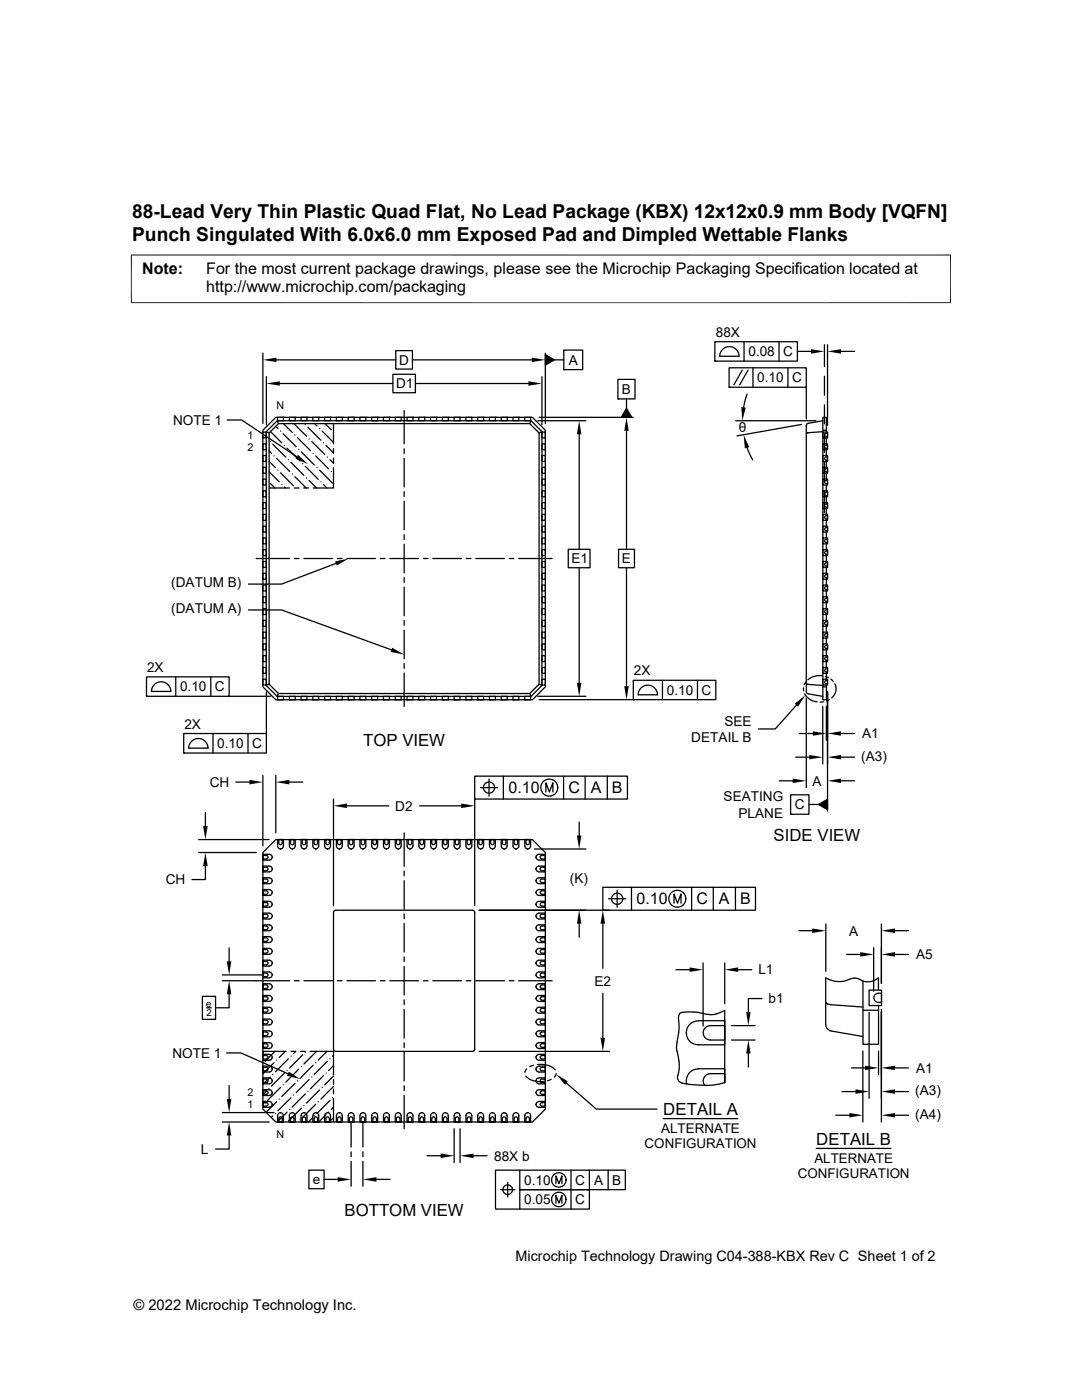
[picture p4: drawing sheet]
<svg xmlns="http://www.w3.org/2000/svg" width="216mm" height="279mm" viewBox="0 0 216 279" stroke-linecap="round" stroke-linejoin="round" font-family="sans-serif">
<g fill="none" stroke="#000" stroke-width=".25">
<path d="M52.5 70.5v14M53.1 75.2v9.6M55.2 71.8h23.8M55.8 76.5h22.6M78.4 74.7h4.5v3.7h-4.5zM79 70h3.3v3.7h-3.3zM82.3 71.8h23.8M82.9 76.5h22.5M108.1 75.2v9.6M108.8 70.8l1.8 1-1.8 1.1zM108.8 70.5v14M110.6 71.8h1.9"/>
<path d="M112.5 69.9h3.8v3.9h-3.8zM112.5 73.8h.1M123.3 75.7h3.4v3.9h-3.4zM123.3 79.6h.1M125 79.6v1.9M142.6 68.2h16.5v3.9h-16.5zM142.6 72.1h.1M145.5 73.4h15.4v3.9h-15.4zM145.5 77.3h.1M147.5 71.1a1.93 1.93 0 0 0-2-1.9 1.93 1.93 0 0 0-1.9 1.9h3.9M148.1 73.9l-1.6 2.9M148.5 68.2v3.9"/>
<path d="M149.1 78.7l-.7 2.6M149.3 73.9l-1.7 2.9M150.2 73.4v3.9M155.4 68.2v3.9M157.2 73.4v3.9M159.1 70.1h2.7M160.9 77.3v6.3M164.5 68.8v4.4M164.5 75.1v3.8M165.1 68.8v16.1M167.8 70.1h2.7M45.3 83.8h2.9l11 7.3"/>
<path d="M52.5 86.2h.6v1.2h-.6zM52.5 88.6h.6v1.1h-.6zM52.5 90.9h.6v1.2h-.6zM52.5 93.3h.6v1.1h-.6zM52.5 95.6h.6v1.2h-.6zM52.5 98h.6v1.1h-.6zM53.1 86.1l2.2-2.1h50.7l2.1 2.1v50.7l-2.1 2.2h-50.7l-2.2-2.2zM53.1 86.1l.6 .3M53.7 97.4h4M53.7 90l.5 .5M53.7 94.1l2 2.1M53.7 92.1l1.2 1.2"/>
<path d="M53.9 88.1h.1M53.9 96.4l1 1M54 86.1l2.2 2.3M54.4 88.6l2.6 2.6M54.7 91h.1M55 85.1l.5 .4M55 83.3h51.2l2.6 2.6v51.2l-2.6 2.6h-51.2l-2.5-2.6v-51.2zM55.2 91.5l2.6 2.6M55.3 84l.3 .5M55.4 83.3h1.2v.7h-1.2zM55.5 93.8h.1M56 86h.1"/>
<path d="M56 94.4l2.6 2.5M56.2 96.7h.1M56.5 86.6l2.6 2.6M56.6 84.5l1.7 1.8M56.6 83.3h.1M56.7 88.9h.1M56.7 97.2l.2 .2M57.3 89.4l2.6 2.6M57.5 91.8h.1M57.7 83.3h1.2v.7h-1.2zM58.1 92.3l2.5 2.6M58.3 94.6h.1"/>
<path d="M58.6 84.5l2.6 2.6M58.7 97.4h.9M58.8 86.8h.1M58.8 95.1l2.3 2.3M58.9 83.3h.1M59.4 87.3l2.6 2.6M59.6 89.7h.1M60.1 83.3h1.2v.7h-1.2zM60.1 90.2l2.6 2.6M60.4 92.5h.1M60.6 97.4h1M60.9 84.8h.1"/>
<path d="M60.9 93l2.6 2.7M61.2 95.4h.1M61.3 83.3h.1M61.4 85.3l2.6 2.6M61.7 87.6h.1M61.7 95.9l1.5 1.5M62.2 88.1l2.6 2.6M62.4 83.3h1.2v.7h-1.2zM62.5 90.5h.1M62.8 84.5l.4 .5M63 91l2.6 2.6M63.2 93.3h.1"/>
<path d="M63.6 83.3h.1M63.8 85.5h.1M63.8 93.8l2.6 2.6M64 96.2h.1M64.3 86l2.2 2.3M64.5 88.4h.1M64.5 96.7l.7 .7M64.8 83.3h1.2v.7h-1.2zM64.9 84.5l1.2 1.3M65.1 88.9l1.4 1.5M65.3 91.2h.1M65.8 91.8l.7 .7"/>
<path d="M66 83.3h.1M66.1 94.1h.1M66.5 93.3v4.1h-4M66.5 84.5v4.1M66.5 89.5v1M66.5 91.4v1M67.1 83.3h1.2v.7h-1.2zM68.3 83.3h.1M69.5 83.3h1.2v.7h-1.2zM70.7 83.3h.1M71.8 83.3h1.2v.7h-1.2zM73 83.3h.1"/>
<path d="M74.2 83.3h1.2v.7h-1.2zM75.4 83.3h.1M76.5 83.3h1.2v.7h-1.2zM77.7 83.3h.1M78.9 83.3h1.2v.7h-1.2zM80.1 83.3h.1M80.6 81.9v6.7M80.6 89.6v.9M80.6 91.5v5.7M80.6 98.1v1M81.2 83.3h1.2v.7h-1.2zM82.4 83.3h.1"/>
<path d="M83.6 83.3h1.2v.7h-1.2zM84.8 83.3h.1M85.9 83.3h1.2v.7h-1.2zM87.1 83.3h.1M88.3 83.3h1.2v.7h-1.2zM89.5 83.3h.1M90.6 83.3h1.2v.7h-1.2zM91.8 83.3h.1M93 83.3h1.1v.7h-1.1zM94.1 83.3h.1M95.3 83.3h1.2v.7h-1.2zM96.5 83.3h.1"/>
<path d="M97.7 83.3h1.1v.7h-1.1zM98.8 83.3h.1M100 83.3h1.2v.7h-1.2zM101.2 83.3h.1M102.4 83.3h1.1v.7h-1.1zM103.5 83.3h.1M104.7 83.3h1.2v.7h-1.2zM105.9 83.3h.1M106 84l-.3 .5M107.3 84h9.6M107.6 83.3h18.8M108.1 86.1l-.5 .3"/>
<path d="M108.1 98h.7v1.1h-.7zM108.1 95.6h.7v1.2h-.7zM108.1 93.3h.7v1.1h-.7zM108.1 90.9h.7v1.2h-.7zM108.1 88.6h.7v1.1h-.7zM108.1 86.2h.7v1.2h-.7zM115.6 86.7v22.9M125 81.5l1 1.8h-2zM125 86v23.6M146.8 84h16M149.1 89.4l1.1 2.4M159.9 84.7l-12.9 2.3"/>
<path d="M161.2 86.4l-.3 .2M161.3 86.4h-.1M164.2 84l-2.9 .5-.3 .1-.1 .3v53.1l.1 .3 .3 .2 2.9 .5M164.2 85.9h.7M164.2 98h.9v1.1h-.9zM164.2 95.6h.9v1.2h-.9zM164.2 93.3h.9v1.1h-.9zM164.2 90.9h.9v1.2h-.9zM164.2 88.6h.9v1.1h-.9zM164.2 86.2h.9v1.2h-.9zM164.2 86.1l-2.9 .3M164.5 80.8v3.8"/>
<path d="M164.5 86.5v3.8M164.5 92.2v3.8M164.5 97.9v4.4M164.7 88.9l.4-.1v.7h-.2a.35 .35 0 0 1-.3-.2 .35 .35 0 0 1 .1-.4zM164.7 86.5h.4v.7h-.2a.35 .35 0 0 1-.3-.3 .35 .35 0 0 1 .1-.4zM164.9 86.2v-2.9h-.7v56.4h.7v-3M164.9 87.4v1.2M164.9 89.7v1.2M164.9 92.1v1.2M164.9 94.4v1.2M164.9 96.8v1.2M164.9 99.1v1.2"/>
<path d="M164.9 98.2h.2v.7h-.2M164.9 98.2a.34 .34 0 0 0-.4 .4 .34 .34 0 0 0 .4 .3M164.9 96.5a.34 .34 0 0 1-.4-.3 .34 .34 0 0 1 .4-.3h.2v.7h-.2M164.9 94.2a.34 .34 0 0 1-.4-.3 .34 .34 0 0 1 .4-.4h.2v.7h-.2M164.9 91.8a.34 .34 0 0 1-.4-.3 .34 .34 0 0 1 .4-.3h.2v.7h-.2M51.1 111.5h6.7M52.5 100.3h.6v1.2h-.6zM52.5 102.7h.6v1.1h-.6zM52.5 105h.6v1.2h-.6zM52.5 107.4h.6v1.1h-.6zM52.5 109.7h.6v1.2h-.6zM52.5 112.1h.6v1.1h-.6z"/>
<path d="M52.5 114.4h.6v1.2h-.6zM52.5 116.8h.6v1.1h-.6zM52.5 119.1h.6v1.2h-.6zM58.7 111.5h1M60.6 111.5h5.8M67 112.4l-10.8 4.2h-6.6M67.3 111.5h1M69.2 111.5h5.7M75.9 111.5h.9M77.8 111.5h5.7M80.6 100v5.7M80.6 106.7v1"/>
<path d="M80.6 108.6v5.7M80.6 115.3v.9M80.6 117.2v5.7M84.5 111.5h.9M86.4 111.5h5.7M93 111.5h1M94.9 111.5h5.7M101.6 111.5h1M103.5 111.5h6.7M108.1 119.1h.7v1.2h-.7zM108.1 116.8h.7v1.1h-.7zM108.1 114.4h.7v1.2h-.7z"/>
<path d="M108.1 112.1h.7v1.1h-.7zM108.1 109.7h.7v1.2h-.7zM108.1 107.4h.7v1.1h-.7zM108.1 105h.7v1.2h-.7zM108.1 102.7h.7v1.1h-.7zM108.1 100.3h.7v1.2h-.7zM113.4 109.6h4.3v3.7h-4.3zM115.6 113.3v23M123.4 109.6h3.2v3.7h-3.2zM125 113.3v23.6M164.2 119.1h.9v1.2h-.9zM164.2 116.8h.9v1.1h-.9z"/>
<path d="M164.2 114.4h.9v1.2h-.9zM164.2 112.1h.9v1.1h-.9zM164.2 109.7h.9v1.2h-.9zM164.2 107.4h.9v1.1h-.9zM164.2 105h.9v1.2h-.9zM164.2 102.7h.9v1.1h-.9zM164.2 100.3h.9v1.2h-.9zM164.7 112.4l.4-.1v.7h-.2a.35 .35 0 0 1-.3-.2 .35 .35 0 0 1 .1-.4zM164.7 110l.4-.1v.8h-.2a.35 .35 0 0 1-.3-.3 .35 .35 0 0 1 .1-.4zM164.7 107.7l.4-.1v.7h-.2a.35 .35 0 0 1-.3-.2 .35 .35 0 0 1 .1-.4zM164.7 105.3l.4-.1v.8h-.2a.35 .35 0 0 1-.3-.3 .35 .35 0 0 1 .1-.4zM164.7 103l.4-.1v.7h-.2a.35 .35 0 0 1-.3-.2 .35 .35 0 0 1 .1-.4z"/>
<path d="M164.9 101.5v1.2M164.9 103.8v1.2M164.9 106.2v1.2M164.9 108.5v1.2M164.9 110.9v1.2M164.9 113.2v1.2M164.9 115.6v1.2M164.9 117.9v1.2M164.9 119.3h.2v.8h-.2M164.9 119.4a.34 .34 0 0 0-.4 .3 .34 .34 0 0 0 .4 .3M164.9 117h.2v.7h-.2M164.9 117a.34 .34 0 0 0-.4 .3 .34 .34 0 0 0 .4 .4"/>
<path d="M164.9 114.6h.2v.8h-.2M164.9 114.7a.34 .34 0 0 0-.4 .3 .34 .34 0 0 0 .4 .3M164.9 100.5h.2v.8h-.2M164.9 100.6a.34 .34 0 0 0-.4 .3 .34 .34 0 0 0 .4 .3M29.2 135.1h16.5v3.9h-16.5zM29.2 139h.1M30.2 138h3.9M30.2 138a1.93 1.93 0 0 1 2-1.9 1.93 1.93 0 0 1 1.9 1.9M35.1 135.1v3.9M42.1 135.1v3.9M45.7 139h8.3M49.6 121.7h6.6l21.9 8"/>
<path d="M52.5 121.5h.6v1.1h-.6zM52.5 123.8h.6v1.2h-.6zM52.5 126.2h.6v1.1h-.6zM52.5 128.5h.6v1.2h-.6zM52.5 130.9h.6v1.1h-.6zM52.5 133.2h.6v1.2h-.6zM52.5 135.6h.6v1.1h-.6zM53.1 138.1v8.3M53.7 136.5v-50.1l1.9-1.9h50.1l1.9 1.9v50.1l-1.9 1.9h-50.1l-1.9-1.9-.6 .3M55.4 139h1.2v.7h-1.2zM55.4 139.7h.1M55.6 138.4l-.3 .6"/>
<path d="M57.7 139h1.2v.7h-1.2zM57.7 139.7h.1M60.1 139h1.2v.7h-1.2zM60.1 139.7h.1M62.4 139h1.2v.7h-1.2zM62.4 139.7h.1M64.8 139h1.2v.7h-1.2zM64.8 139.7h.1M67.1 139h1.2v.7h-1.2zM67.1 139.7h.1M69.5 139h1.2v.7h-1.2zM69.5 139.7h.1"/>
<path d="M71.8 139h1.2v.7h-1.2zM71.8 139.7h.1M74.2 139h1.2v.7h-1.2zM74.2 139.7h.1M76.5 139h1.2v.7h-1.2zM76.5 139.7h.1M78.9 139h1.2v.7h-1.2zM78.9 139.7h.1M80.6 123.8v1M80.6 125.8v5.7M80.6 132.4v1M80.6 134.3v6.7"/>
<path d="M81.2 139h1.2v.7h-1.2zM81.2 139.7h.1M83.6 139h1.2v.7h-1.2zM83.6 139.7h.1M85.9 139h1.2v.7h-1.2zM85.9 139.7h.1M88.3 139h1.2v.7h-1.2zM88.3 139.7h.1M90.6 139h1.2v.7h-1.2zM90.6 139.7h.1M93 139h1.1v.7h-1.1zM93 139.7h.1"/>
<path d="M95.3 139h1.2v.7h-1.2zM95.3 139.7h.1M97.7 139h1.1v.7h-1.1zM97.7 139.7h.1M100 139h1.2v.7h-1.2zM100 139.7h.1M102.4 139h1.1v.7h-1.1zM102.4 139.7h.1M104.7 139h1.2v.7h-1.2zM104.7 139.7h.1M105.7 138.4l.3 .6M107.3 139h9.6"/>
<path d="M107.6 136.5l.5 .3M107.6 139.6h18.8M108.1 135.6h.7v1.1h-.7zM108.1 133.2h.7v1.2h-.7zM108.1 130.9h.7v1.1h-.7zM108.1 128.5h.7v1.2h-.7zM108.1 126.2h.7v1.1h-.7zM108.1 123.8h.7v1.2h-.7zM108.1 121.5h.7v1.1h-.7zM126.4 135.8h16.4v3.8h-16.4zM126.4 139.6h.1M127.3 138.7h3.9a1.93 1.93 0 0 0-1.9-2 1.93 1.93 0 0 0-2 2"/>
<path d="M132.2 135.8v3.8M139.2 135.8v3.8M160.3 137.3l.1 .6M160.5 138.5a3.2 3.2 0 0 0 2.5 1.6M160.8 136.1l-.3 .6M160.9 139.3v17.9M160.9 136.5l.3 .1M160.9 136.4h.1M161.2 136.5l3 .3M164.1 134.9a3.5 3.5 0 0 0-2.9 .8M164.2 137.1h.7M164.2 135.6h.9v1.1h-.9z"/>
<path d="M164.2 133.2h.9v1.2h-.9zM164.2 130.9h.9v1.1h-.9zM164.2 128.5h.9v1.2h-.9zM164.2 126.2h.9v1.1h-.9zM164.2 123.8h.9v1.2h-.9zM164.2 121.5h.9v1.1h-.9zM164.7 135.9l.4-.1v.7h-.2a.34 .34 0 0 1-.3-.3 .34 .34 0 0 1 .1-.3zM164.7 133.5l.4-.1v.7h-.2a.34 .34 0 0 1-.3-.2 .34 .34 0 0 1 .1-.4zM164.7 131.2l.4-.1v.7h-.2a.34 .34 0 0 1-.3-.3 .34 .34 0 0 1 .1-.3zM164.7 128.8l.4-.1v.7h-.2a.34 .34 0 0 1-.3-.2 .34 .34 0 0 1 .1-.4zM164.7 126.5l.4-.1v.7h-.2a.34 .34 0 0 1-.3-.3 .34 .34 0 0 1 .1-.3zM164.7 135l.6 .2"/>
<path d="M164.9 120.3v1.2M164.9 122.6v1.2M164.9 125v1.2M164.9 127.3v1.2M164.9 129.7v1.2M164.9 132v1.2M164.9 134.4v1.2M164.9 124h.2v.8h-.2M164.9 124.1a.34 .34 0 0 0-.4 .3 .34 .34 0 0 0 .4 .3M164.9 121.7h.2v.7h-.2M164.9 121.7a.34 .34 0 0 0-.4 .3 .34 .34 0 0 0 .4 .4M165.1 138v23.9"/>
<path d="M165.5 139.6l-.6 .3M165.8 135.6l.5 .4M166.6 136.5a2.24 2.24 0 0 1-.7 2.8M36.7 146.4h16.4v3.9h-16.4zM36.7 150.3h.1M37.6 149.3h3.9M37.7 149.3a1.93 1.93 0 0 1 1.9-1.9 1.93 1.93 0 0 1 1.9 1.9M42.5 146.4v3.9M47.1 156.1h2.7M49.5 146.4v3.9M52.5 154.7v14.1M55 154.7v11.5"/>
<path d="M57.7 156.1h2.7M66.5 159.5v21.3M94.7 154.9h30.5v4.6h-30.5zM94.7 159.5h.1M94.7 159.5v21.3M95.9 157.2h3.4M97.6 155.5v3.4M100.4 154.9v4.6M108.9 158.1v-1.9l.7 1.9 .7-1.9v1.9M112.5 154.9v4.6M116.8 154.9v4.6M121.2 154.9v4.6"/>
<path d="M155.5 155.8h2.7M157.8 158.6h3.6v3.9h-3.6zM158.8 151.1h2.7M158.9 140.7l-4.2 4.8h-3.3M159.5 146.4h2.7M164.2 141v11.5M164.3 140.1h-.6M164.9 141v6.7M167.8 146.4h2.7M167.8 151.1h2.7M167.8 155.8h2.7M39.6 170.1h11.5"/>
<path d="M39.6 167.6h14.1M41 172.8v2.7h-2.7M41 162.2v2.7M52.5 170.5h1.2a.57 .57 0 0 1 .6 .6 .57 .57 0 0 1-.6 .5l-1.2 .1zM52.5 172.8h1.2a.57 .57 0 0 1 .6 .6 .57 .57 0 0 1-.6 .6h-1.2zM52.5 175.2h1.2a.58 .58 0 0 1 .6 .6 .58 .58 0 0 1-.6 .5l-1.2 .1zM52.5 177.5h1.2a.58 .58 0 0 1 .6 .6 .58 .58 0 0 1-.6 .6h-1.2zM53.1 171.4a.34 .34 0 0 0 .4-.3 .34 .34 0 0 0-.4-.4h-.6v.7h.6M53.1 173.8a.34 .34 0 0 0 .4-.4 .34 .34 0 0 0-.4-.3h-.6v.7h.6M53.1 176.1a.34 .34 0 0 0 .4-.3 .34 .34 0 0 0-.4-.4h-.6v.7h.6M53.1 178.5a.34 .34 0 0 0 .4-.4 .34 .34 0 0 0-.4-.3h-.6v.7h.6M54.3 178.1h.1"/>
<path d="M54.3 175.8h.1M54.3 173.4h.1M54.3 171.1h.1M55 167.6h51.2l2.6 2.5v51.2l-2.6 2.6h-51.2l-2.5-2.6v-51.2zM55.6 167.6h.7v.7a.34 .34 0 0 1-.3 .3 .34 .34 0 0 1-.4-.3zM56 169.4h.1M56.5 168.8a.57 .57 0 0 1-.5 .6 .57 .57 0 0 1-.6-.6v-1.2h1.2v1.2M58 167.6h.7v.7a.34 .34 0 0 1-.4 .3 .34 .34 0 0 1-.3-.3zM58.3 169.4h.1M58.9 168.8a.57 .57 0 0 1-.6 .6 .57 .57 0 0 1-.6-.6v-1.2h1.2v1.2M60.1 168.8v-1.2h1.2l-.1 1.2a.57 .57 0 0 1-.5 .6 .57 .57 0 0 1-.6-.6M60.3 167.6h.7v.7a.34 .34 0 0 1-.3 .3 .34 .34 0 0 1-.4-.3z"/>
<path d="M60.7 169.4h.1M62.4 168.8v-1.2h1.2v1.2a.57 .57 0 0 1-.6 .6 .57 .57 0 0 1-.6-.6M62.7 167.6h.7v.7a.34 .34 0 0 1-.4 .3 .34 .34 0 0 1-.3-.3zM63 169.4h.1M64.8 168.8v-1.2h1.2l-.1 1.2a.57 .57 0 0 1-.5 .6 .57 .57 0 0 1-.6-.6M65 167.6h.7v.7a.34 .34 0 0 1-.3 .3 .34 .34 0 0 1-.4-.3zM65.4 169.4h.1M67.1 168.8v-1.2h1.2v1.2a.57 .57 0 0 1-.6 .6 .57 .57 0 0 1-.6-.6M67.4 168.3v-.7h.7v.7M67.4 168.3a.34 .34 0 0 0 .3 .3 .34 .34 0 0 0 .4-.3M67.7 169.4h.1M69.2 160.8h8.4"/>
<path d="M69.5 167.6h1.2l-.1 1.2a.57 .57 0 0 1-.5 .6 .57 .57 0 0 1-.6-.6zM69.7 168.3v-.7h.7v.7M69.7 168.3a.34 .34 0 0 0 .4 .3 .34 .34 0 0 0 .3-.3M70.1 169.4h.1M71.8 167.6h1.2v1.2a.57 .57 0 0 1-.6 .6 .57 .57 0 0 1-.6-.6zM72.1 168.3v-.7h.7v.7M72.1 168.3a.34 .34 0 0 0 .3 .3 .34 .34 0 0 0 .3-.3M72.4 169.4h.1M74.4 168.3v-.7h.7v.7M74.4 168.3a.34 .34 0 0 0 .4 .3 .34 .34 0 0 0 .3-.3M74.8 169.4h.1M75.3 168.8a.57 .57 0 0 1-.5 .6 .57 .57 0 0 1-.6-.6v-1.2h1.2v1.2"/>
<path d="M76.8 167.6h.7l-.1 .7a.34 .34 0 0 1-.3 .3 .34 .34 0 0 1-.3-.3zM77.1 169.4h.1M77.7 168.8a.57 .57 0 0 1-.6 .6 .57 .57 0 0 1-.6-.6v-1.2h1.2v1.2M79.1 167.6h.7v.7a.34 .34 0 0 1-.3 .3 .34 .34 0 0 1-.4-.3zM79.5 169.4h.1M80 168.8a.57 .57 0 0 1-.5 .6 .57 .57 0 0 1-.6-.6v-1.2h1.2v1.2M80.6 166.2v6.7M80.6 173.8v1M80.6 175.7v5.7M81.2 168.8v-1.2h1.2v1.2M81.4 167.6h.8l-.1 .7a.34 .34 0 0 1-.3 .3 .34 .34 0 0 1-.3-.3zM81.8 169.4h.1"/>
<path d="M82.4 168.8a.57 .57 0 0 1-.6 .6 .57 .57 0 0 1-.6-.6M83.6 168.8v-1.2h1.2l-.1 1.2a.57 .57 0 0 1-.5 .6 .57 .57 0 0 1-.6-.6M83.7 160.8h8.3M83.8 167.6h.7v.7a.34 .34 0 0 1-.3 .3 .34 .34 0 0 1-.4-.3zM84.2 169.4h.1M85.9 168.8v-1.2h1.2v1.2a.57 .57 0 0 1-.6 .6 .57 .57 0 0 1-.6-.6M86.1 167.6h.8l-.1 .7a.34 .34 0 0 1-.3 .3 .34 .34 0 0 1-.3-.3zM86.5 169.4h.1M88.3 168.8v-1.2h1.2l-.1 1.2a.57 .57 0 0 1-.5 .6 .57 .57 0 0 1-.6-.6M88.5 167.6h.7v.7a.34 .34 0 0 1-.3 .3 .34 .34 0 0 1-.4-.3zM88.9 169.4h.1M90.6 168.8v-1.2h1.2v1.2a.57 .57 0 0 1-.6 .6 .57 .57 0 0 1-.6-.6"/>
<path d="M90.8 168.3v-.7h.8v.7M90.9 168.3a.34 .34 0 0 0 .3 .3 .34 .34 0 0 0 .3-.3M91.2 169.4h.1M93 167.6h1.1v1.2a.57 .57 0 0 1-.5 .6 .57 .57 0 0 1-.6-.6zM93.2 168.3v-.7h.7v.7M93.2 168.3a.34 .34 0 0 0 .4 .3 .34 .34 0 0 0 .3-.3M93.6 169.4h.1M95.3 167.6h1.2v1.2a.57 .57 0 0 1-.6 .6 .57 .57 0 0 1-.6-.6zM95.5 168.3v-.7h.7v.7a.34 .34 0 0 1-.3 .3 .34 .34 0 0 1-.3-.3M95.9 169.4h.1M97.9 168.3v-.7h.7v.7a.34 .34 0 0 1-.3 .3 .34 .34 0 0 1-.4-.3M98.3 169.4h.1"/>
<path d="M98.8 168.8a.57 .57 0 0 1-.5 .6 .57 .57 0 0 1-.6-.6v-1.2h1.1v1.2M100.2 167.6h.7v.7a.34 .34 0 0 1-.3 .3 .34 .34 0 0 1-.3-.3zM100.6 169.4h.1M101.2 168.8a.57 .57 0 0 1-.6 .6 .57 .57 0 0 1-.6-.6v-1.2h1.2v1.2M102.4 167.6h1.1v1.2a.57 .57 0 0 1-.5 .6 .57 .57 0 0 1-.6-.6zM102.6 167.6h.7v.7a.34 .34 0 0 1-.3 .3 .34 .34 0 0 1-.4-.3zM103 169.4h.1M104.7 168.8v-1.2h1.2v1.2a.57 .57 0 0 1-.6 .6 .57 .57 0 0 1-.6-.6M104.9 167.6h.7v.7a.34 .34 0 0 1-.3 .3 .34 .34 0 0 1-.3-.3zM105.3 169.4h.1M106.6 169.4h10.3M106.9 178.1h.1"/>
<path d="M106.9 175.8h.1M106.9 173.4h.1M106.9 171.1h.1M107.1 177.7l.4-.2h1.3v1.2h-1.3a.6 .6 0 0 1-.5-.4 .6 .6 0 0 1 .1-.6zM107.1 175.4l.4-.2h1.3v1.2h-1.3a.6 .6 0 0 1-.5-.4 .6 .6 0 0 1 .1-.6zM107.1 173l.4-.2h1.3v1.2h-1.3a.6 .6 0 0 1-.5-.4 .6 .6 0 0 1 .1-.6zM107.1 170.7l.4-.2h1.3v1.2h-1.3a.6 .6 0 0 1-.5-.4 .6 .6 0 0 1 .1-.6zM108.1 178.5a.34 .34 0 0 1-.3-.4 .34 .34 0 0 1 .3-.3h.7v.7h-.7M108.1 176.1a.34 .34 0 0 1-.3-.3 .34 .34 0 0 1 .3-.4h.7v.7h-.7M108.1 173.8a.34 .34 0 0 1-.3-.4 .34 .34 0 0 1 .3-.3h.7v.7h-.7M108.1 171.4a.34 .34 0 0 1-.3-.3 .34 .34 0 0 1 .3-.4h.7v.7h-.7M115.6 164v2.8"/>
<path d="M120.3 177.1h30.4v4.6h-30.4zM121.4 179.4h3.5M123.1 177.7v3.4M126 177.1v4.6M138 177.1v4.6M142.3 177.1v4.6M146.7 177.1v4.6M157.8 162.5h.1M161.4 160.5h1.9M163.3 160.5l1.8-1v2.1zM40.4 198.8h2.6v4.6h-2.6zM44.4 195.7h13.4"/>
<path d="M44.4 194.6h8M45.7 198.4v2.7h-2.7M45.7 189.2v2.7M52.5 196.3h1.2a.58 .58 0 0 1 .6 .6 .58 .58 0 0 1-.6 .6h-1.2zM52.5 198.7h1.2a.58 .58 0 0 1 .6 .6 .58 .58 0 0 1-.6 .5l-1.2 .1zM52.5 182.5h.6a.34 .34 0 0 1 .4 .3 .34 .34 0 0 1-.4 .4h-.6zM52.5 184.8h.6a.34 .34 0 0 1 .4 .4 .34 .34 0 0 1-.4 .3h-.6zM52.5 187.2h.6a.34 .34 0 0 1 .4 .3 .34 .34 0 0 1-.4 .4h-.6zM52.5 189.5h.6a.34 .34 0 0 1 .4 .4 .34 .34 0 0 1-.4 .3h-.6zM52.5 191.9h.6a.34 .34 0 0 1 .4 .3 .34 .34 0 0 1-.4 .4h-.6zM53.1 180.8a.34 .34 0 0 0 .4-.3 .34 .34 0 0 0-.4-.4h-.6v.7h.6M53.1 194.2a.34 .34 0 0 1 .4 .4 .34 .34 0 0 1-.4 .3"/>
<path d="M53.1 194.2h-.6v.7h.6M53.1 196.6a.34 .34 0 0 1 .4 .3 .34 .34 0 0 1-.4 .4M53.1 196.6h-.6v.7h.6M53.1 198.9a.34 .34 0 0 1 .4 .4 .34 .34 0 0 1-.4 .3M53.1 198.9h-.6v.7h.6M53.7 186.9h-1.2v1.2h1.2M53.7 189.3h-1.2v1.2l1.4-.1 .2-.1 .2-.4M53.7 191.6h-1.2v1.2h1.4l.2-.2 .2-.4M53.7 194h-1.2v1.2l1.4-.1 .2-.1 .2-.4M53.7 186.9l.4 .2 .2 .4M53.7 189.3l.4 .2 .2 .4M53.7 191.6l.4 .2 .2 .4"/>
<path d="M53.7 194l.4 .2 .2 .4M54.3 180.5l-.2 .4-.4 .1M54.3 182.8l-.2 .4-.4 .2M54.3 185.2l-.2 .4-.4 .1M54.3 187.5l-.2 .4-.4 .2M54.3 180.5l-.1-.3-.3-.3h-1.4v1.2h1.2M54.3 182.8l-.1-.3-.3-.2-1.4-.1v1.2h1.2M54.3 185.2l-.1-.3-.3-.3h-1.4v1.2h1.2M54.3 199.3h.1M54.3 196.9h.1M54.3 194.6h.1M54.3 192.2h.1"/>
<path d="M54.3 189.9h.1M54.3 187.5h.1M54.3 185.2h.1M54.3 182.8h.1M54.3 180.5h.1M58.7 195.7h1M60.6 195.7h5.8M66.7 181.8l.3-.1h27.3l.3 .1 .1 .3v27.3l-.1 .3-.3 .1h-27.3l-.3-.1-.2-.3v-27.3zM67.3 195.7h1M69.2 195.7h5.7M75.9 195.7h.9M77.8 195.7h5.7"/>
<path d="M80.6 182.4v.9M80.6 184.3v5.7M80.6 191v.9M80.6 192.9v5.7M80.6 199.5v1M84.5 195.7h.9M86.4 195.7h5.7M93 195.7h1M94.9 195.7h5.7M101.6 195.7h1M103.5 195.7h6.7M106.9 199.3h.1"/>
<path d="M106.9 196.9h.1M106.9 194.6h.1M106.9 192.2h.1M106.9 189.9h.1M106.9 187.5h.1M106.9 185.2h.1M106.9 182.8h.1M106.9 180.5h.1M107 185.2v-.3l.4-.3h1.4v1.2h-1.3M107 182.8v-.3l.4-.2 1.4-.1v1.2h-1.3M107 180.5v-.3l.4-.3h1.4v1.2h-1.3M107 187.5l.1 .4 .4 .2"/>
<path d="M107 185.2l.1 .4 .4 .1M107 182.8l.1 .4 .4 .2M107 180.5l.1 .4 .4 .1M107.1 198.9l.4-.2h1.3v1.2h-1.3a.6 .6 0 0 1-.5-.4 .6 .6 0 0 1 .1-.6zM107.1 196.5l.4-.2h1.3v1.2h-1.3a.6 .6 0 0 1-.5-.4 .6 .6 0 0 1 .1-.6zM107.5 194l-.4 .2-.1 .4M107.5 191.6l-.4 .2-.1 .4M107.5 189.3l-.4 .2-.1 .4M107.5 186.9l-.4 .2-.1 .4M107.5 194h1.3v1.2l-1.4-.1-.3-.1-.1-.4M107.5 191.6h1.3v1.2h-1.4l-.3-.2-.1-.4M107.5 189.3h1.3v1.2l-1.4-.1-.3-.1-.1-.4"/>
<path d="M107.5 186.9h1.3v1.2h-1.3M107.9 191.9h.9v.7h-.7a.34 .34 0 0 1-.3-.3 .34 .34 0 0 1 .1-.4zM107.9 189.6l.9-.1v.7h-.7a.34 .34 0 0 1-.3-.2 .34 .34 0 0 1 .1-.4zM107.9 187.2h.9v.7h-.7a.34 .34 0 0 1-.3-.3 .34 .34 0 0 1 .1-.4zM107.9 184.9l.9-.1v.7h-.7a.34 .34 0 0 1-.3-.2 .34 .34 0 0 1 .1-.4zM107.9 182.5h.9v.7h-.7a.34 .34 0 0 1-.3-.3 .34 .34 0 0 1 .1-.4zM108.1 198.9a.34 .34 0 0 0-.3 .4 .34 .34 0 0 0 .3 .3M108.1 198.9h.7v.7h-.7M108.1 196.6a.34 .34 0 0 0-.3 .3 .34 .34 0 0 0 .3 .4M108.1 196.6h.7v.7h-.7M108.1 194.2a.34 .34 0 0 0-.3 .4 .34 .34 0 0 0 .3 .3M108.1 194.2h.7v.7h-.7"/>
<path d="M108.1 180.8a.34 .34 0 0 1-.3-.3 .34 .34 0 0 1 .3-.4h.7v.7h-.7M115.6 184.3v2.7M120.3 181.7h.1M120.3 184.3v9M120.3 198.2v8.9M121.6 181.7h-26M134.5 180.3v-1.9l.7 1.9 .7-1.9v1.9M134.9 193.5h2.7M140.3 192.2v12.6M144.6 192.2v8.1M147.3 193.5h2.7M152 199.3h-2.7v2.7"/>
<path d="M159.4 185.7h2.7M164.8 184.4v9.4M168.9 190.5h2.7M172.2 195.8v12.6h3.1v-7.7M173.4 197.6h2.5v3.1h-2.5zM174.3 189.1v8.7M175.3 197.6v-2.4a3.4 3.4 0 0 1-4.2 .1 2.8 2.8 0 0 0-2.1 .3l-1.5 .3a5.5 5.5 0 0 1-2.7-.7v9.3a1.26 1.26 0 0 0 1 1.2M175.9 184.4v11.9M178.6 190.5h2.7M178.6 185.7h2.7M41.2 201.1h.9M45.2 210.1h2.9l9.4 4.2"/>
<path d="M45.7 216.6v2.7M52.5 201h1.2a.58 .58 0 0 1 .6 .6 .58 .58 0 0 1-.6 .6h-1.2zM52.5 206h.6a.34 .34 0 0 1 .4 .3 .34 .34 0 0 1-.4 .4h-.6zM52.5 208.3h.6a.34 .34 0 0 1 .4 .4 .34 .34 0 0 1-.4 .3h-.6zM52.5 210.7h.6a.34 .34 0 0 1 .4 .3 .34 .34 0 0 1-.4 .3h-.6zM52.5 213h.6a.34 .34 0 0 1 .4 .4 .34 .34 0 0 1-.4 .3h-.6zM52.5 215.3l.6 .1a.34 .34 0 0 1 .4 .3 .34 .34 0 0 1-.4 .3h-.6zM52.5 217.7h.6a.34 .34 0 0 1 .4 .4 .34 .34 0 0 1-.4 .3h-.6zM52.5 209.8h4.6M52.6 210l-.1 .2M53.1 217.8l-.6 .7M53.1 201.3a.34 .34 0 0 1 .4 .3 .34 .34 0 0 1-.4 .4"/>
<path d="M53.1 201.3h-.6v.7h.6M53.1 203.6a.34 .34 0 0 1 .4 .4 .34 .34 0 0 1-.4 .3M53.1 203.6h-.6v.7h.6M53.6 217.3h.1M53.7 210.4h-1.2v1.2h1.2M53.7 212.8h-1.2v1.2l1.4-.1 .2-.1 .2-.4M53.7 215.1h-1.2v1.2h1.4l.2-.2 .2-.4M53.7 217.5h-1.2v1.1h1.4l.2-.1 .2-.4M53.7 219.8h-1.2v1.2h1.4l.2-.2 .2-.4M53.7 210.4l.4 .2 .2 .4M53.7 212.8l.4 .2 .2 .4M53.7 215.1l.4 .2 .2 .4"/>
<path d="M53.7 217.5l.4 .2 .2 .4M53.7 219.8l.4 .2 .2 .4M53.9 214.9l-1.4 1.5M54.3 204l-.2 .4-.4 .1M54.3 206.3l-.2 .4-.4 .2M54.3 208.7l-.2 .4-.4 .1M54.3 211l-.2 .4-.4 .2M54.3 204l-.1-.3-.3-.3h-1.4v1.2h1.2M54.3 206.3l-.1-.3-.3-.2-1.4-.1v1.2h1.2M54.3 208.7l-.1-.3-.3-.3h-1.4v1.2h1.2M54.3 218.1h.1M54.3 215.7h.1"/>
<path d="M54.3 213.4h.1M54.3 211h.1M54.3 208.7h.1M54.3 206.3h.1M54.3 204h.1M54.3 201.6h.1M54.4 214.4h.1M54.7 212.1l-2.2 2.2M54.9 209.8l-2 2M55.2 211.6h.1M55.2 219.9l-2.1 2.1M55.7 219.4h.1"/>
<path d="M56 217l-2.6 2.6M56.5 216.5h.1M56.7 214.2l-2.5 2.5M56.9 209.8l-1.2 1.3M57.3 213.6h.1M57.5 211.3l-2.6 2.6M58.1 210.8h.1M58.1 219.1l-2.6 2.6M58.1 209.8h.9l-.4 .5M58.6 218.6h.1M58.8 216.2l-2.6 2.6M59.4 215.7h.1"/>
<path d="M59.6 213.4l-2.6 2.6M60 209.8h.9M60.1 212.9h.1M60.4 210.5l-2.6 2.6M60.9 210h.1M60.9 218.3l-2.6 2.6M61.4 217.8h.1M61.7 215.5l-2.6 2.6M61.9 209.8h4.6v4.7M62.2 214.9h.1M62.5 212.6l-2.6 2.6M63 212.1h.1"/>
<path d="M63.2 209.8l-2.6 2.5M63.5 219.9h.1M63.8 217.5l-2.6 2.6M64.3 217h.1M64.5 214.7l-2.5 2.6M65.1 214.2h.1M65.2 209.8l-1.7 1.8M65.3 211.8l-2.6 2.6M65.8 219.6l-2.6 2.6M65.8 211.3h.1M66.4 219.1h.1M66.5 216.8l-2.5 2.6"/>
<path d="M66.5 214.8l-1.7 1.7M66.5 212.7l-.9 .9M66.5 210.6l-.1 .2M66.5 215.5v.9M66.5 217.4v.9M66.5 219.3v4.6M80.6 201.4v5.8M80.6 208.1v1M80.6 210v5.7M80.6 216.7v.9M80.6 218.6v6.7M95.6 209.8h26"/>
<path d="M104.9 214.7a4 4 0 0 0 3.6 1.1M105.1 213.3l-.4 .7M106.4 212.6l-.7 .3M106.9 218.1h.1M106.9 215.7h.1M106.9 213.4h.1M106.9 211h.1M106.9 208.7h.1M106.9 206.3h.1M106.9 204h.1M106.9 201.6h.1M107 208.7v-.3l.4-.3h1.4v1.2h-1.3"/>
<path d="M107 206.3v-.3l.4-.2 1.4-.1v1.2h-1.3M107 204v-.3l.4-.3h1.4v1.2h-1.3M107 211l.1 .4 .4 .2M107 208.7l.1 .4 .4 .1M107 206.3l.1 .4 .4 .2M107 204l.1 .4 .4 .1M107.1 201.2l.4-.2h1.3v1.2h-1.3a.6 .6 0 0 1-.5-.4 .6 .6 0 0 1 .1-.6zM107.2 212.4a4.1 4.1 0 0 1 3.6 1.1M107.5 219.8l-.4 .2-.1 .4M107.5 217.5l-.4 .2-.1 .4M107.5 215.1l-.4 .2-.1 .4M107.5 212.8l-.4 .2-.1 .4"/>
<path d="M107.5 210.4l-.4 .2-.1 .4M107.5 217.5h1.3v1.1h-1.4l-.3-.1-.1-.4M107.5 215.1h1.3v1.2h-1.4l-.3-.2-.1-.4M107.5 212.8h1.3v1.2l-1.4-.1-.3-.1-.1-.4M107.5 210.4h1.3v1.2h-1.3M107.5 219.8h1.3v1.2h-1.4l-.3-.2-.1-.4M107.9 217.8l.9-.1v.7h-.7a.34 .34 0 0 1-.3-.2 .34 .34 0 0 1 .1-.4zM107.9 215.4l.9-.1v.7h-.7a.34 .34 0 0 1-.3-.2 .34 .34 0 0 1 .1-.4zM107.9 213.1l.9-.1v.7h-.7a.34 .34 0 0 1-.3-.2 .34 .34 0 0 1 .1-.4zM107.9 210.7h.9v.6h-.7a.34 .34 0 0 1-.3-.2 .34 .34 0 0 1 .1-.4zM107.9 208.4l.9-.1v.7h-.7a.34 .34 0 0 1-.3-.2 .34 .34 0 0 1 .1-.4zM107.9 206h.9v.7h-.7a.34 .34 0 0 1-.3-.3 .34 .34 0 0 1 .1-.4z"/>
<path d="M108.1 203.6a.34 .34 0 0 0-.3 .4 .34 .34 0 0 0 .3 .3M108.1 203.6h.7v.7h-.7M108.1 201.3a.34 .34 0 0 0-.3 .3 .34 .34 0 0 0 .3 .4M108.1 201.3h.7v.7h-.7M110 215.4l-.7 .3M111 214.3l-.4 .6M113 216.2l6 5.1h12.1M135 208.9v.2a11.2 11.2 0 0 1 .2 6l.3 .8 .5 .2M135.4 203.5a15.8 15.8 0 0 1-.4 5.1v.2M136 202.1l1.2-.1 2.1 .1a5.9 5.9 0 0 0 5.3-.4v14.4v-1.8h-2.9M136 202.1a1.19 1.19 0 0 0-.6 1.4M136.9 215.7a2.42 2.42 0 0 1 2.4-2.4h5.3v2.8a17.4 17.4 0 0 1-8.6 0"/>
<path d="M136.9 215.7l.1 .6M136.9 215.7h.1M136.9 206.1h.1M137.6 204.4l.6-.4 .8-.2 5.6-.1v4.8h-5.3a2.4 2.4 0 0 1-2.2-1.5 2.4 2.4 0 0 1 .5-2.6zM141.7 214.3a1.42 1.42 0 0 0-1.2 .8 1.42 1.42 0 0 0 .1 1.5M141.7 204.7a1.42 1.42 0 0 0-1.4 1.4 1.42 1.42 0 0 0 1.4 1.4M141.7 204.7h2.9v2.9h-2.9M146 207.6h4.7M146 204.7h4.7M149.3 210.2v2.8M164.8 200l.3 .4M165.1 200.3l.4 .1"/>
<path d="M165.5 200.5l6.7 .5M165.8 205.7l6.4 1.2M168 217.8h2.7M169.9 213.1h2.7M172.2 209.8v14.1M172.2 201.6h3.1M173.4 202v17.2M175.3 200a.91 .91 0 0 1-.9-.9 .91 .91 0 0 1 .9-.9h.6v1.9h-.6M175.3 209.8v4.7M175.9 201.4v22.5M178.6 217.8h2.7M178.6 213.1h2.7"/>
<path d="M44.4 222h10.2M44.4 223.9h9.3M45.7 226.6v2.7h-2.7M52.9 220.1h.1M53.1 220h-.6v.7h.6a.34 .34 0 0 0 .4-.3 .34 .34 0 0 0-.4-.3M54.3 220.4h.1M54.4 222.7l-.3 .3M54.9 222.2h.1M55.7 223a.34 .34 0 0 1 .4-.1 .34 .34 0 0 1 .2 .3v.7h-.7zM56 222.1l.4 .1 .1 .4M56 222.1l-.4 .1-.2 .3v1.4h1.2v-1.3M56 222h.1"/>
<path d="M57.3 222l-2 1.9M57.8 221.4h.1M58 223a.34 .34 0 0 1 .4-.1 .34 .34 0 0 1 .3 .3v.7h-.7zM58.3 222.1l.4 .1 .2 .4M58.3 222.1l-.4 .1-.1 .3-.1 1.4h1.2v-1.3M58.3 222h.1M59.9 223.5h.1M60.1 221.2l-2.6 2.6M60.4 223a.34 .34 0 0 1 .4-.1 .34 .34 0 0 1 .2 .3v.7h-.7zM60.6 220.6h.1M60.7 222.1h.3l.2 .4 .1 1.4h-1.2v-1.3M60.7 222.1l-.4 .1-.2 .4"/>
<path d="M60.7 222h.1M61.6 233.5h3.1v3.7h-3.1zM62.2 223.2l-.7 .7M62.4 222.6v1.3h1.2M62.7 222.7h.1M62.7 223a.34 .34 0 0 1 .4-.1 .34 .34 0 0 1 .3 .3v.7h-.7zM63 220.4l-2.6 2.6M63 222.1l-.4 .1-.2 .4M63 222h.1M63 222.1h.3l.3 .4v1.4M64.7 235.4h2.7M65.1 222.5l-1.5 1.4"/>
<path d="M65.1 223a.34 .34 0 0 1 .4-.1 .34 .34 0 0 1 .2 .3v.7h-.7zM65.4 222.1h.3l.2 .4 .1 1.4h-1.2v-1.3M65.4 222.1l-.4 .1-.2 .4M65.4 222h.1M65.6 222h.1M66.5 221l-.4 .4M66.5 223.1l-.8 .8M67.4 223.2v.7h.7v-.7M67.4 223.2a.34 .34 0 0 1 .3-.3 .34 .34 0 0 1 .4 .3M67.7 222.1h.3l.3 .4v1.4h-1.2v-1.3M67.7 222.1l-.4 .1-.2 .4M67.7 222h.1"/>
<path d="M69.7 222.2a.57 .57 0 0 1 .6-.1 .57 .57 0 0 1 .3 .5l.1 1.3h-1.2v-1.3zM69.7 223.2v.7h.7v-.7M69.7 223.2a.34 .34 0 0 1 .4-.3 .34 .34 0 0 1 .3 .3M70.1 224v4.9M70.1 229.9v.9M70.1 231.8v4.9M70.1 222h.1M72 222.2a.57 .57 0 0 1 .6-.1 .57 .57 0 0 1 .4 .5v1.3h-1.2v-1.3zM72.1 223.2v.7h.7v-.7M72.1 223.2a.34 .34 0 0 1 .3-.3 .34 .34 0 0 1 .3 .3M72.4 222h.1M72.4 224v4.9"/>
<path d="M72.4 229.9v.9M72.4 231.8v4.9M74.4 223.2v.7h.7v-.7M74.4 223.2a.34 .34 0 0 1 .4-.3 .34 .34 0 0 1 .3 .3M74.8 222.1l.4 .1 .1 .4M74.8 222.1l-.4 .1-.2 .3v1.4h1.2v-1.3M74.8 222h.1M75.1 235.4h2.7M76.8 223a.34 .34 0 0 1 .4-.1 .34 .34 0 0 1 .2 .3l.1 .7h-.7zM77.1 222.1l.4 .1 .2 .4M77.1 222.1l-.4 .1-.1 .3-.1 1.4h1.2v-1.3M77.1 222h.1"/>
<path d="M79.2 223a.34 .34 0 0 1 .4-.1 .34 .34 0 0 1 .2 .3v.7h-.7zM79.5 222.1l.4 .1 .1 .4M79.5 222.1l-.4 .1-.2 .3v1.4h1.2v-1.3M79.5 222h.1M81.2 222.6v1.3h1.2v-1.3M81.5 223a.34 .34 0 0 1 .4-.1 .34 .34 0 0 1 .2 .3l.1 .7h-.8zM81.8 222.1l-.4 .1-.2 .4M81.8 222h.1M81.8 222.1l.4 .1 .2 .4M83.9 223a.34 .34 0 0 1 .4-.1 .34 .34 0 0 1 .2 .3v.7h-.7zM84.2 222.1h.3l.2 .4 .1 1.4h-1.2v-1.3M84.2 222.1l-.4 .1-.2 .4"/>
<path d="M84.2 222h.1M85.2 230.7h2.7M86.2 223a.34 .34 0 0 1 .4-.1 .34 .34 0 0 1 .2 .3l.1 .7h-.8zM86.5 222.1h.3l.3 .4v1.4h-1.2v-1.3M86.5 222.1l-.4 .1-.2 .4M86.5 222h.1M88.6 223a.34 .34 0 0 1 .4-.1 .34 .34 0 0 1 .2 .3v.7h-.7zM88.9 222.1h.3l.2 .4 .1 1.4h-1.2v-1.3M88.9 222.1l-.4 .1-.2 .4M88.9 222h.1M90.6 225.3v6.7M90.8 223.2v.7h.8v-.7"/>
<path d="M90.9 223.2a.34 .34 0 0 1 .3-.3 .34 .34 0 0 1 .3 .3M91.2 222.1h.3l.3 .4v1.4h-1.2v-1.3M91.2 222.1l-.4 .1-.2 .4M91.2 222h.1M91.8 225.3v6.7M93.2 222.2a.57 .57 0 0 1 .6-.1 .57 .57 0 0 1 .3 .5v1.3h-1.1v-1.3zM93.2 223.2v.7h.7v-.7M93.2 223.2a.34 .34 0 0 1 .4-.3 .34 .34 0 0 1 .3 .3M93.6 222h.1M94.5 230.7h2.7M95.5 222.2a.57 .57 0 0 1 .6-.1 .57 .57 0 0 1 .4 .5v1.3h-1.2v-1.3zM95.5 223.2v.7h.7v-.7a.34 .34 0 0 0-.3-.3 .34 .34 0 0 0-.3 .3"/>
<path d="M95.9 222h.1M97.9 223.2v.7h.7v-.7a.34 .34 0 0 0-.3-.3 .34 .34 0 0 0-.4 .3M98.3 222.1l-.4 .1-.2 .3v1.4h1.1v-1.3M98.3 222h.1M98.3 222.1l.4 .1 .1 .4M99.8 237.4h2.9M100.3 223a.34 .34 0 0 1 .4-.1 .34 .34 0 0 1 .2 .3v.7h-.7zM100.6 222.1l.4 .1 .2 .4M100.6 222.1l-.4 .1-.1 .3-.1 1.4h1.2v-1.3M100.6 222h.1M101.3 236v2.9M102.6 222.2a.57 .57 0 0 1 .6-.1 .57 .57 0 0 1 .3 .5v1.3h-1.1v-1.3z"/>
<path d="M102.7 223a.34 .34 0 0 1 .4-.1 .34 .34 0 0 1 .2 .3v.7h-.7zM103 222h.1M103.7 233.5v3.9h13.9v3.9h-18.7v-7.8h25.9v3.9h-21.1v3.9M105 223a.34 .34 0 0 1 .4-.1 .34 .34 0 0 1 .2 .3v.7h-.7zM105.3 222.1h.3l.3 .4v1.4h-1.2v-1.3M105.3 222.1l-.4 .1-.2 .4M105.3 222h.1M106.9 220.4h.1M108.1 220h.7v.7h-.7a.34 .34 0 0 1-.3-.3 .34 .34 0 0 1 .3-.3M110.9 236.2v-1.5l.6 1.5 .6-1.5v1.5M113.9 233.5v7.8M117.6 233.5v3.9"/>
<path d="M121.3 233.5v3.9M132.4 223.2h14.8M162.9 229.2h14.9M166.8 222.6h2.7M178.6 222.6h2.7M110.9 240.1v-1.5l.6 1.5 .6-1.5v1.5"/>
<circle cx="97.6" cy="157.2" r="1.12"/>
<circle cx="109.6" cy="157.2" r="1.69"/>
<circle cx="123.2" cy="179.4" r="1.12"/>
<circle cx="135.2" cy="179.4" r="1.69"/>
<circle cx="101.3" cy="237.4" r=".96"/>
<circle cx="111.5" cy="239.4" r="1.44"/>
<circle cx="111.5" cy="235.5" r="1.44"/>
</g>
<g fill="#000">
<path d="M52.5 71.8l2.7-.4v.9zM53.1 76.5l2.7-.4v.9zM105.4 76.1l2.7 .4-2.7 .5zM106.1 71.4l2.7 .4-2.7 .5zM108.8 70.8l1.8 1-1.8 1.1zM161.8 69.7l2.7 .4-2.7 .5zM165.1 70.1l2.7-.4v.9zM59.5 90.8l2 1.8-2.5-1.1zM115.6 84l.4 2.7h-.9zM125 83.3l.5 2.7h-.9zM125 81.5l1 1.8h-2zM148.4 86.8l1.1 2.5-.9 .2z"/>
<path d="M147.9 81.2l.9 .1-.7 2.7zM66.9 112l2.7-.5-2.4 1.4zM78.3 129.3l2.3 1.3-2.7-.5zM115.1 136.3h.9l-.4 2.7zM124.6 136.9h.9l-.5 2.7zM49.8 155.6l2.7 .5-2.7 .4zM55 156.1l2.7-.5v.9zM158.2 155.4l2.7 .4-2.7 .5zM158.6 140.4l2.1-1.7-1.5 2.3zM161.5 150.7l2.7 .4-2.7 .5zM162.2 145.9l2.7 .5-2.7 .4zM163.3 160.5l1.8-1v2.1z"/>
<path d="M165.1 146.4l2.7-.5v.9zM165.1 151.1l2.7-.4v.9zM165.1 155.8l2.7-.4v.9zM40.5 164.9h.9l-.4 2.7zM41 170.1l.4 2.7h-.9zM66.5 160.8l2.7-.4v.9zM92 160.4l2.7 .4-2.7 .5zM115.1 166.8h.9l-.4 2.6zM45.3 191.9h.9l-.5 2.7zM45.7 195.7l.5 2.7h-.9zM115.6 181.7l.4 2.6h-.9zM120.3 181.7l.4 2.6h-.9z"/>
<path d="M137.6 193.1l2.7 .4-2.7 .5zM144.6 193.5l2.7-.4v.9zM162.1 185.3l2.7 .4-2.7 .5zM171.6 190l2.7 .5-2.7 .4zM175.9 185.7l2.7-.4v.9zM175.9 190.5l2.7-.5v.9zM45.3 219.3h.9l-.5 2.7zM57.6 213.9l2.3 1.5-2.6-.7zM111 214.4l2.3 1.4-.6 .7zM119.8 207.1h.9l-.4 2.7zM149.3 207.6l.5 2.6h-.9zM148.9 202h.9l-.5 2.7z"/>
<path d="M170.7 217.4l2.7 .4-2.7 .5zM172.6 212.7l2.7 .4-2.7 .5zM175.9 213.1l2.7-.4v.9zM175.9 217.8l2.7-.4v.9zM45.7 223.9l.5 2.7h-.9zM67.4 234.9l2.7 .5-2.7 .4zM72.4 235.4l2.7-.5v.9zM87.9 230.2l2.7 .5-2.7 .4zM91.8 230.7l2.7-.5v.9zM169.5 222.1l2.7 .5-2.7 .4zM175.9 222.6l2.7-.5v.9z"/>
</g>
<path d="M26.1 50.9h163.7M26.2 50.8v9.7M189.7 50.8v9.7M26.1 60.4h163.7" fill="none" stroke="#000" stroke-width=".2"/>
<g font-size="3.8">
<text x="26.4" y="43.5">88-Lead Very Thin Plastic Quad Flat, No Lead Package (KBX) 12x12x0.9 mm Body [VQFN]</text>
<text x="26.4" y="48.1">Punch Singulated With 6.0x6.0 mm Exposed Pad and Dimpled Wettable Flanks</text>
</g>
<g font-size="3.3">
<text x="72.5" y="148.9">TOP VIEW</text>
<text x="154.3" y="167.8">SIDE VIEW</text>
<text x="132.4" y="222.5">DETAIL A</text>
<text x="162.9" y="228.5">DETAIL B</text>
<text x="68.7" y="242.7">BOTTOM VIEW</text>
</g>
<g font-size="3.2">
<text x="28.4" y="54.7">Note:</text>
<text x="41.1" y="58.3">http://www.microchip.com/packaging</text>
<text x="41.1" y="54.7">For the most current package drawings, please see the Microchip Packaging Specification located at</text>
<text x="101.5" y="158.3">0.10</text>
<text x="113.4" y="158.3">C</text>
<text x="117.9" y="158.3">A</text>
<text x="122.1" y="158.3">B</text>
<text x="127" y="180.5">0.10</text>
<text x="139" y="180.5">C</text>
<text x="143.5" y="180.5">A</text>
<text x="147.7" y="180.5">B</text>
</g>
<g font-size="2.9">
<text x="102.8" y="251.7">Microchip Technology Drawing C04-388-KBX Rev C Sheet 1 of 2</text>
<text x="26.6" y="261.3">© 2022 Microchip Technology Inc.</text>
</g>
<g font-size="2.7">
<text x="142.8" y="67.2">88X</text>
<text x="149.3" y="71.1">0.08</text>
<text x="156.3" y="71.1">C</text>
<text x="79" y="77.5">D1</text>
<text x="79.6" y="72.8">D</text>
<text x="113.5" y="72.8">A</text>
<text x="151.1" y="76.3">0.10</text>
<text x="158.1" y="76.3">C</text>
<text x="124.1" y="78.6">B</text>
<text x="34.5" y="84.8">NOTE 1</text>
<text x="147.4" y="86.3">θ</text>
<text x="114" y="112.4">E1</text>
<text x="124.1" y="112.4">E</text>
<text x="34.1" y="117.2">(DATUM B)</text>
<text x="34.1" y="122.4">(DATUM A)</text>
<text x="29.4" y="134.1">2X</text>
<text x="35.9" y="138">0.10</text>
<text x="42.9" y="138">C</text>
<text x="126.5" y="134.8">2X</text>
<text x="133.1" y="138.7">0.10</text>
<text x="140" y="138.7">C</text>
<text x="36.8" y="145.4">2X</text>
<text x="43.3" y="149.3">0.10</text>
<text x="50.3" y="149.3">C</text>
<text x="137.9" y="148.1">DETAIL B</text>
<text x="144.6" y="144.8">SEE</text>
<text x="172" y="147.4">A1</text>
<text x="171.9" y="151.8">(A3)</text>
<text x="41.8" y="157.1">CH</text>
<text x="78.9" y="161.8">D2</text>
<text x="144.4" y="159.9">SEATING</text>
<text x="158.6" y="161.5">C</text>
<text x="162.1" y="156.8">A</text>
<text x="147.4" y="163.2">PLANE</text>
<text x="33.1" y="176.5">CH</text>
<text x="113.7" y="176.2">(K)</text>
<text x="169.4" y="186.7">A</text>
<text x="182.8" y="191.4">A5</text>
<text x="118.6" y="196.7">E2</text>
<text x="151.3" y="194.5">L1</text>
<text x="153.4" y="200.2">b1</text>
<text x="34.4" y="211.1">NOTE 1</text>
<text x="182.8" y="214.1">A1</text>
<text x="182.6" y="218.5">(A3)</text>
<text x="132" y="226.1">ALTERNATE</text>
<text x="182.6" y="223.3">(A4)</text>
<text x="40.1" y="230.3">L</text>
<text x="98.6" y="231.6">88X b</text>
<text x="128.6" y="229.1">CONFIGURATION</text>
<text x="162.5" y="232">ALTERNATE</text>
<text x="62.4" y="236.3">e</text>
<text x="104.6" y="236.5">0.10</text>
<text x="114.8" y="236.5">C</text>
<text x="118.6" y="236.5">A</text>
<text x="122.1" y="236.5">B</text>
<text x="159.2" y="235.1">CONFIGURATION</text>
<text x="104.6" y="240.3">0.05</text>
<text x="114.8" y="240.3">C</text>
</g>
<g font-size="2.1">
<text x="55.2" y="81.5">N</text>
<text x="49.4" y="87.6">1</text>
<text x="49.4" y="89.9">2</text>
<text x="49.4" y="221.1">1</text>
<text x="49.4" y="218.8">2</text>
<text x="55.2" y="227.2">N</text>
</g>
<g font-size="1.9">
<text x="41.2" y="200.9">e</text>
<text x="41.2" y="202.7">2</text>
</g>
</svg>
